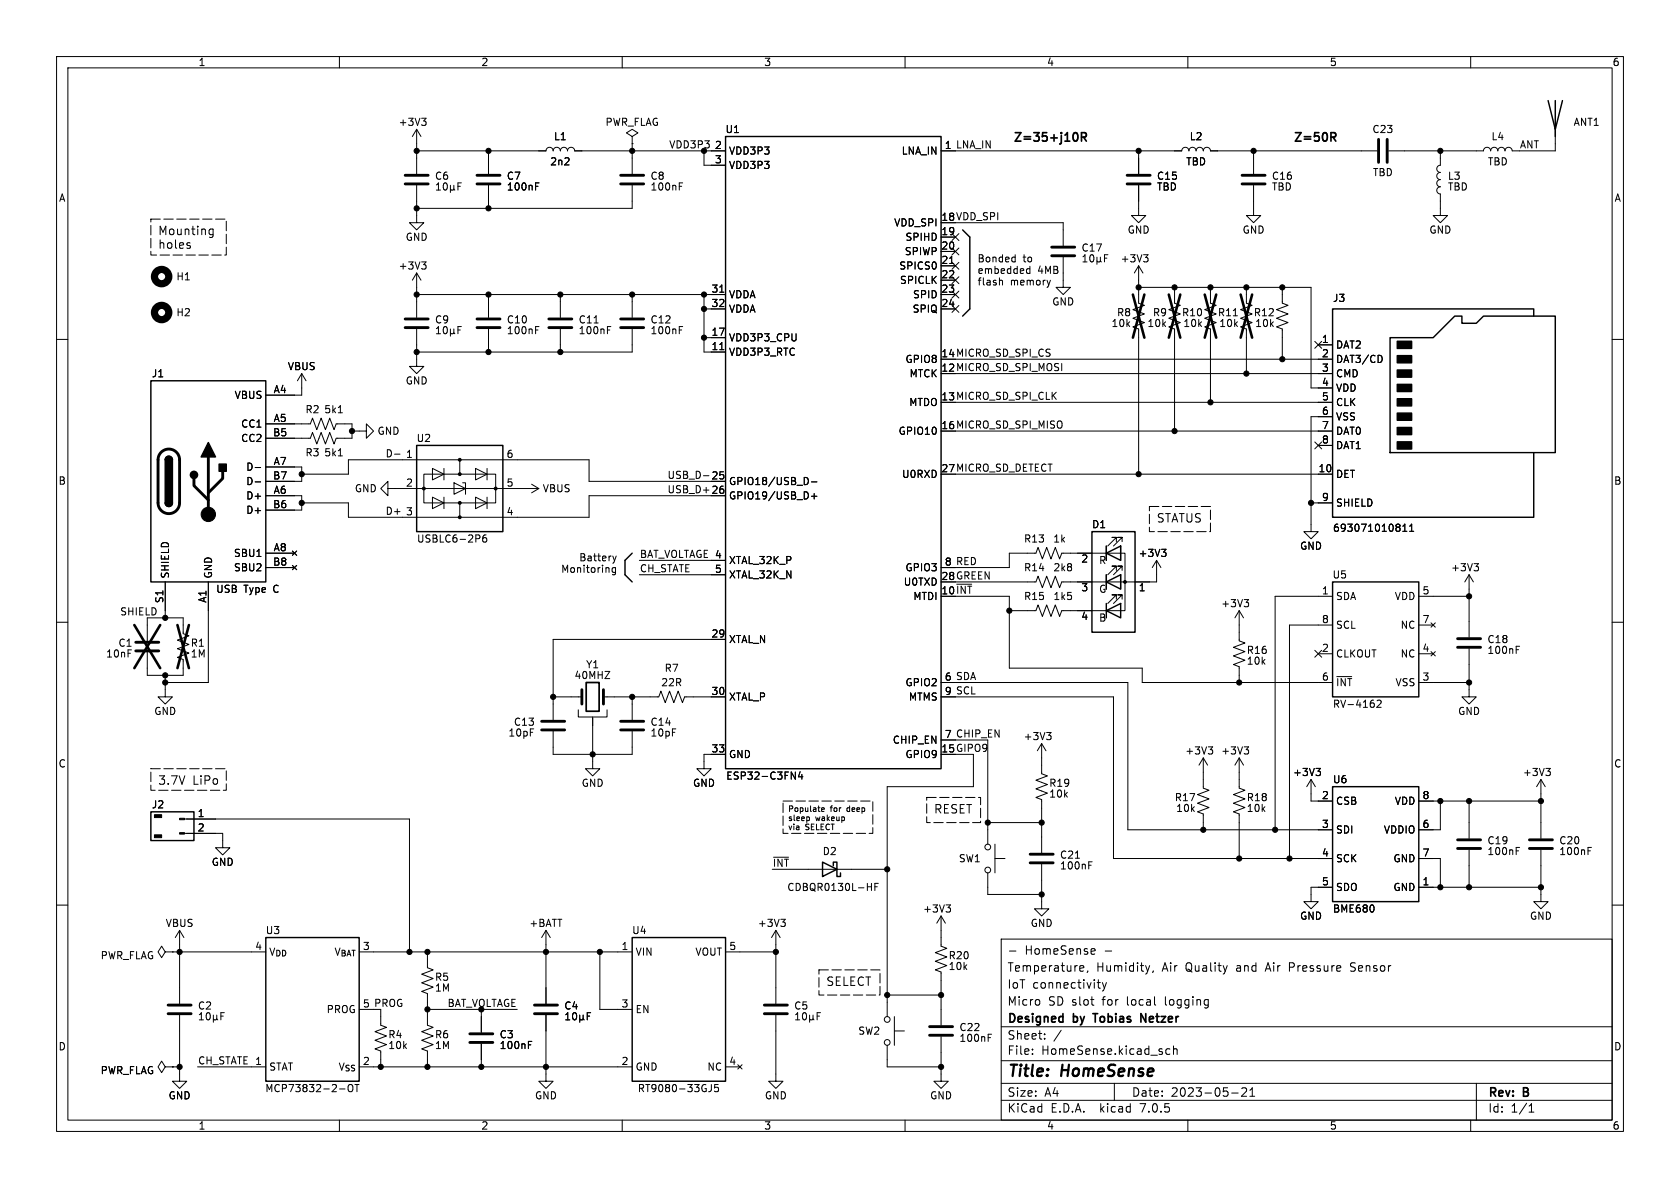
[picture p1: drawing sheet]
<svg xmlns="http://www.w3.org/2000/svg" width="297mm" height="210mm" viewBox="0 0 297 210" stroke-linecap="round" stroke-linejoin="round" font-family="sans-serif">
<g fill="none" stroke="#000" stroke-width=".18">
<path d="M10 10h277v190h-277zM12 12h273v186h-273zM60 10v2M110 10v2M160 10v2M210 10v2M260 10v2M73.7 32.8v6.6h1.2l-1.2 1.2-1.3-1.2h1.3M73.7 26.7h22.8a.64 .64 0 0 1 .7-.7 .64 .64 0 0 1 .6 .7 .64 .64 0 0 1 .6-.7 .64 .64 0 0 1 .7 .7 .64 .64 0 0 1 .6-.7 .64 .64 0 0 1 .6 .7 .64 .64 0 0 1 .7-.7 .64 .64 0 0 1 .6 .7h26.7M73.7 22.9v7.8M73.7 22.9l-.8 1.2M73.7 22.9l.7 1.2"/>
<path d="M74.5 20.9h.8l-.4 .5M75.1 21.4l.2 .2v.3l-.2 .3M77.1 33.6h.8M77.4 32.5l-.3 .2M77.5 32.3v1.3M78.4 32.6v.5l.1 .4 .2 .1 .3-.2v-.8M79.6 33.4l.2 .2h.3l.1-.2M79.6 32.8v1.2M80.2 33.4l.2 .2M80.2 32.8v.6M81 32.9h.4M81.6 32.3h-.6v1.3"/>
<path d="M86.4 26.7v4M86.4 32.8v4M94.7 32.3h.6M111.8 24.1l1-.6-1-.6-1.1 .6 1.1 .6v1.3M111.8 25.4h.1M111.8 25.4v5.3M111.8 32.8v4h-38.1M120.1 32.3h.6M124.5 26.7v2.5h3.8M166.4 26.7h42.5a.64 .64 0 0 1 .6-.7 .64 .64 0 0 1 .7 .7 .64 .64 0 0 1 .6-.7 .64 .64 0 0 1 .7 .7 .64 .64 0 0 1 .6-.7 .64 .64 0 0 1 .6 .7 .64 .64 0 0 1 .7-.7 .64 .64 0 0 1 .6 .7h29.5M168.9 39.4h19.1v4M201.3 32.8v5.3h1.3l-1.3 1.3-1.3-1.3h1.3"/>
<path d="M201.3 26.7v4M221.6 32.8v5.3h1.3l-1.3 1.3-1.3-1.3h1.3M221.6 26.7v4M254.6 26.7v2.5a.64 .64 0 0 0-.6 .6 .64 .64 0 0 0 .6 .7 .64 .64 0 0 0-.6 .6 .64 .64 0 0 0 .6 .7 .64 .64 0 0 0-.6 .6 .64 .64 0 0 0 .6 .6 .64 .64 0 0 0-.6 .7 .64 .64 0 0 0 .6 .6v3.8h1.3l-1.3 1.3-1.2-1.3h1.2M275 22.9v3.8h-7.7a.64 .64 0 0 0-.6-.7 .64 .64 0 0 0-.6 .7 .64 .64 0 0 0-.7-.7 .64 .64 0 0 0-.6 .7 .64 .64 0 0 0-.6-.7 .64 .64 0 0 0-.7 .7 .64 .64 0 0 0-.6-.7 .64 .64 0 0 0-.6 .7h-16.8M10 60h2M33.5 43.4l.2 .2-.2 .3M37 41.3l.2 .2 .5-.1M37.7 40.5v1.2l-.3 .3-.4-.1M37.7 40.6l-.5-.1-.2 .1M73.7 58.2v6.6h1.2l-1.2 1.2-1.3-1.2h1.3M73.7 52.1h54.6"/>
<path d="M73.7 48.3v7.8M73.7 48.3l-.8 1.2M73.7 48.3l.7 1.2M74.5 46.3h.8l-.4 .5M75.1 46.8l.2 .2v.3l-.2 .3M77.1 59h.8M77.4 57.9l-.3 .2M77.5 57.7v1.3M78.4 58v.5l.1 .4 .2 .1 .3-.2v-.8M79.6 58.2v1.2M79.6 58.8l.2 .2h.3l.1-.2M80.2 58.2v.6"/>
<path d="M80.2 58.8l.2 .2M81 58.3h.4M81.6 57.7h-.6v1.3M86.4 52.1v4M86.4 58.2v4M94.7 57.7h.6M99.1 52.1v4M99.1 58.2v4M107.4 57.7h.6M111.8 52.1v4M111.8 58.2v4h-38.1M120.1 57.7h.6"/>
<path d="M124.5 52.1v10.1h3.8M124.5 59.7h3.8M124.5 54.6h3.8M127.2 51.7h.8M166.4 41.9h2.5M166.4 44.5h2.5M166.4 47h2.5M166.4 49.5h2.5M166.4 52.1h2.5M166.4 54.6h2.5M167.9 46.6h.7M168.3 48.9l1.2 1.2"/>
<path d="M168.3 46.4l1.2 1.2M168.3 41.3l1.2 1.2M168.3 54l1.2 1.2M168.3 51.5l1.2 1.2M168.3 43.8l1.2 1.3M169.5 48.9l-1.2 1.2M169.5 46.4l-1.2 1.2M169.5 41.3l-1.2 1.2M169.5 54l-1.2 1.2M169.5 51.5l-1.2 1.2M169.5 43.8l-1.2 1.3M176.9 49.5l.3 .2v.7"/>
<path d="M179.1 45.5h.4M179.5 46.2l-.4 .1M179.5 45v1.3M181.6 48.3h.5M181.6 47.6h.5M182.1 47.1v1.2M185.7 49.5l-.3 .9M188 45.5v5.3h1.2l-1.2 1.3-1.3-1.3h1.3M191.4 46.3h.8M191.7 45.2l-.3 .2M191.8 45v1.3M192.7 45.3v.5l.1 .4 .2 .1 .3-.2v-.8"/>
<path d="M193.9 46.1l.2 .2h.3l.1-.2M193.9 45.5v1.2M194.5 46.1l.2 .2M194.5 45.5v.6M195.3 45.6h.4M195.9 45h-.6v1.3M201.3 47v6.6l1 .4-2 .7 2 .8-2 .8 2 .7-2 .8 1 .4v25.6M201.3 47l-.8 1.3M201.3 47l.8 1.3M201.3 50.8h30.5v17.8h3.8M202.2 45h.8l-.5 .5M202.7 45.5l.3 .3v.3l-.3 .2"/>
<path d="M207.6 50.8v2.8l1.1 .4-2.1 .7 2.1 .8-2.1 .8 2.1 .7-2.1 .8 1 .4v18M214 50.8v2.8l1 .4-2 .7 2 .8-2 .8 2 .7-2 .8 1 .4v12.9M220.3 50.8v2.8l1.1 .4-2.1 .7 2.1 .8-2.1 .8 2.1 .7-2.1 .8 1 .4v7.8M226.7 50.8v2.8l1 .4-2 .7 2 .8-2 .8 2 .7-2 .8 1 .4v5.3M285 60h2M47 74.9h7.9l.3-1 .8 2 .8-2 .7 2 .8-2 .8 2 .3-1h2.8v2.6h-2.8l-.3 1-.8-2-.8 2-.7-2-.8 2-.8-2-.3 1h-7.9M53.3 66v3.9h-6.3M53.3 66l-.7 1.3M53.3 66l.8 1.3M59.8 73h.7M62.2 76.2h2.6v-1.3l1.2 1.3-1.2 1.3v-1.3M127.2 61.8h.8"/>
<path d="M168.9 63.5h66.7M168.9 66h66.7M168.9 71.1h66.7M168.9 76.2h66.7M232.4 60.4l1.3 1.2M232.4 78.1l1.3 1.2M233 61h2.6M233 78.7h2.6M233.7 60.4l-1.3 1.2M233.7 78.1l-1.3 1.2M235.6 73.7h-3.8v20.3h1.2l-1.2 1.3-1.3-1.3h1.3M244.1 62.9l.3 .5-.3 .6"/>
<path d="M45.1 85.2h1M45.1 82.6h1M47 97.8h5.1M47 82.6h6.3v2.5h-6.3M47 87.6h6.3v2.6h-6.3M51.7 97.4l.8 .8M51.7 99.9l.8 .8M52.5 97.4l-.8 .8M52.5 99.9l-.8 .8M53.3 88.9h8.3v2.5h19.7M59.8 80.6h.7M68.6 86.4v-1.3l-1.3 1.3 1.3 1.2v-1.2h26.6"/>
<path d="M69.7 80.3h1M74.9 83.8h12.7v5.1h-12.7zM76.5 87.9l2 1-2 1zM76.5 82.8l2 1-2 1zM78.5 82.8v2M78.5 87.9v2M80.3 85.3l2 1.1-2 1zM81.3 83.8v-2.5h22.8v3.8h24.2M81.3 81.3h-19.7v2.5h-8.3M81.8 85.3h.5v2.1M84.1 87.9l2 1-2 1zM84.1 82.8l2 1-2 1z"/>
<path d="M84.8 94.7v.4M85.9 94.6h-.3a.85 .85 0 0 0 0 1.2l.4-.1 .1-.4-.3-.3-.3 .1-.2 .2M86.1 82.8v2M86.1 87.9v2M94 85.6l1.2 .8M95.2 86.4l-1.2 .7M108.3 98.3l.3 .8M108.6 99.1l-.1 .3M108.9 98.3l-.3 .8M113 99.1h15.3M124.4 84.1h.9M128.3 87.6h-24.2v3.8h-22.8v-2.5"/>
<path d="M142.7 84.5l.2 .4-.2 .7M143.5 85.2h.9M143.5 87.7h.9M143.9 87.2v1M168.9 83.8h66.7M195.6 96.5v2.6M197.4 95.8v-.8h-.8h.8l-1.6 1.5M198.1 96.5v2.6zM198.1 96.5h.1M198.4 95.8v-.8h-.8h.8l-1.6 1.5M204.5 99.1v3.8h-16.8l-.4 1-.7-2-.8 2-.8-2-.7 2-.8-2-.4 1h-14.2M204.5 99.1l-.8 1.2"/>
<path d="M204.5 99.1l.7 1.2M205.3 97.1h.8l-.4 .5M205.9 97.6l.2 .2v.3l-.2 .3M231.8 88.9h3.8M248 93.9h.7M248 93l.4-.3v1.2M249.2 93.9h.7M249.2 93l.4-.3v1.2M260.6 99.6h.8l-.4 .5M10 110h2M26 113.3v-4.1h6.4v2.8l1 .4-2 .8 2 .7-2 .8 2 .7-2 .8 1 .4v2.8h-6.4v-4.1M29.2 119.4v3.8h1.3l-1.3 1.3-1.3-1.3h1.3"/>
<path d="M29.2 102.9v6.3M36.8 102.9v17.8h-7.6M47 100.3h5.1M108.8 100.3v1.1l-.2 .2-.3-.1M108.8 100.4l-.3-.1-.3 .3 .1 .5h.5M113 101.6h15.3M128.3 113h-30.5v14.3M166.4 100.3h12v-2.5h4.7l.4-1 .8 2 .7-2 .8 2 .8-2 .7 2 .4-1h11.2v10.2h-11.2l-.4 1-.7-2.1-.8 2.1-.8-2.1-.7 2.1-.8-2.1-.4 1.1h-4.7M168.9 105.4h9.5v12.7h23.5v2.6h33.7M195.6 101.6v2.5M197.4 105.9v-.7h-.8h.8l-1.6 1.5M197.4 100.8v-.7h-.8h.8l-1.6 1.5"/>
<path d="M198.1 101.6v2.5zM198.1 101.6h.1M198.4 105.9v-.7h-.8h.8l-1.6 1.5M198.4 100.8v-.7h-.8h.8l-1.6 1.5M219.1 108v5.3l1 .4-2 .7 2 .8-2 .8 2 .7-2 .8 1 .4v2.8M219.1 108l-.8 1.2M219.1 108l.7 1.2M220 106h.7l-.4 .5M220.5 106.5l.2 .2v.3l-.2 .3M232.4 115l1.3 1.2M233 115.6h2.6M233.7 115l-1.3 1.2"/>
<path d="M235.6 105.4h-10.2v41.3M235.6 110.5h-7.6v41.3M250.8 105.4h8.9M250.8 115.6h2.6M250.8 110.5h2.6M253 115.2l.7 .8M253 110.1l.7 .8M253.7 115.2l-.7 .8M253.7 110.1l-.7 .8M259.7 114.7v8.5h1.3l-1.3 1.3-1.3-1.3h1.3M259.7 101.6v11M259.7 101.6l-.7 1.3"/>
<path d="M259.7 101.6l.8 1.3M261.1 100.1l.3 .3v.3l-.3 .2M268 114.2h.6M285 110h2M97.8 129.3v4.1h14v-4.1M97.8 123.2h5.1M102.2 125.5v1.2h5.1v-1.2M104.8 126.7v9.2h1.2l-1.2 1.3-1.3-1.3h1.3M106.7 123.2h9.8l.3-1 .8 2 .8-2 .7 2 .8-2 .7 2 .4-1h7.3M111.8 123.2v4.1M128.3 133.4h-3.8v2.5h1.2l-1.2 1.3-1.3-1.3h1.3M139.9 136.5l.7 1.2v-1.2"/>
<path d="M141.5 136.4l-.3 .9h.7M141.8 136.9v.8M166.4 123.2h30.4v28.6h38.8M166.4 120.7h33v26h36.2M166.4 130.8h8.2v18.4M168.9 133.4h3.2v5.7h-15.3v40.6M184.1 131.4v5.4l1.1 .4-2.1 .7 2.1 .8-2.1 .7 2.1 .8-2.1 .8 1 .4v9.3M184.1 131.4l-.7 1.3M184.1 131.4l.8 1.3M185 129.5h.8l-.4 .5M185.6 130l.2 .2v.3l-.2 .3M212.7 134v5.3l1 .4-2 .8 2 .7-2 .8 2 .7-2 .8 1 .4v2.8"/>
<path d="M212.7 134l-.7 1.3M212.7 134l.8 1.3M213.6 132h.8l-.4 .5M214.1 132.5l.3 .3v.3l-.3 .2M219.1 134v5.3l1 .4-2 .8 2 .7-2 .8 2 .7-2 .8 1 .4v7.9M219.1 134l-.8 1.3M219.1 134l.7 1.3M220 132h.7l-.4 .5M220.5 132.5l.2 .3v.3l-.2 .2M231.8 137.8l-.8 1.3M231.8 137.8v3.8h3.8M231.8 137.8l.7 1.3"/>
<path d="M232.7 135.8h.7l-.4 .5M233.2 136.3l.2 .3v.3l-.2 .2M243.4 123.9l.5-.1 .3 .3-.8 .9h.8M250.8 120.7h8.9M272.4 137.8v10.4M272.4 137.8l-.7 1.3M272.4 137.8l.8 1.3M273.3 135.8h.8l-.4 .5M273.8 136.3l.3 .3v.3l-.3 .2M10 160h2M32.6 147.3h6.8v2.6h1.2l-1.2 1.2-1.3-1.2h1.3M32.6 144.8h39.8v23.5"/>
<path d="M136.5 153.7h20.3M143.1 144.5v.4l-.2 .2M145.2 143.1l.5-.1v-.2h-.3l-.2 .1 .1 .5h.4M153.3 156.8h.8M154.1 156.2v1.2M154.7 156.8h.4M155.3 156.2h-.6v1.2M167.2 160h.8l-.4 .4M174.6 154.3v3.8h9.5M174.6 145.4h9.5M175.9 151.8h1.8M175.9 149.2v5.1"/>
<path d="M184.1 152.8v7.9h1.3l-1.3 1.2-1.2-1.2h1.2M192.5 152.3h.6M235.6 156.8h-3.8v2.6h1.2l-1.2 1.3-1.3-1.3h1.3M250.8 156.8h21.6M250.8 141.6h21.6M250.8 151.8h3.8v5M254.6 141.6v5.1h-3.8M259.7 141.6v6.6M259.7 150.2v6.6M268 149.8h.6M272.4 150.2v9.2h1.3l-1.3 1.3-1.3-1.3h1.3M280.7 149.8h.6"/>
<path d="M285 160h2M29.2 168.3l-.6-1-.7 1 .7 1 .6-1h1.3M30.5 168.3h.1M30.5 168.3h16.5M31.7 179.5v11.6h1.3l-1.3 1.3-1.2-1.3h1.2M31.7 164.5l-.7 1.2M31.7 164.5v12.9M31.7 164.5l.8 1.2M35.5 179.2l-.3 .2M35.6 179v1.3M36.5 179.3l-.1 .5 .2 .4 .2 .1 .3-.3v-.7M37.7 179.4v1.3"/>
<path d="M38.3 179.4v.7M39 179.6h.5M39.7 179h-.7v1.3M63.5 178.4h2.5M66 168.3h45.8M67.3 178.4v2.8l1 .4-2 .8 2 .7-2 .8 2 .8-2 .7 1 .4v2.8M75.6 168.3v2.8l1 .4-2.1 .7 2.1 .8-2.1 .7 2.1 .8-2.1 .8 1.1 .3v5.6l1 .4-2.1 .8 2.1 .7-2.1 .8 2.1 .8-2.1 .7 1.1 .4v2.8M75.6 178.4h15.8M85.1 178.4v4.1M96.5 179.5v11.6h1.3l-1.3 1.3-1.3-1.3h1.3M96.5 164.5l-.7 1.2M96.5 164.5v12.9"/>
<path d="M96.5 164.5l.8 1.2M100.3 179.2l-.3 .2M100.4 179v1.3M101.3 179.3l-.1 .5 .1 .4 .2 .1 .4-.3v-.7M102.5 179.4v1.3M103.1 179.4v.7M103.8 179.6h.4M104.4 179h-.6v1.3M106 168.3v10.1h5.8M128.3 168.3h8.9M137.2 179.5v11.6h1.2l-1.2 1.3-1.3-1.3h1.3M137.2 164.5v12.9"/>
<path d="M137.2 164.5l-.8 1.2M137.2 164.5l.7 1.2M138 162.5h.8l-.4 .5M138.6 163l.2 .2v.3l-.2 .3M140.9 179.2l-.3 .2M141 179v1.3M141.9 179.3v.5l.1 .4 .2 .1 .3-.3v-.7M143.1 179.4v1.3M143.7 179.4v.7M144.5 179.6h.4M145.1 179h-.6v1.3M156.8 175.9h9.6"/>
<path d="M158.1 179.7v5.1M166.4 161.9v5.4l1 .3-2 .8 2 .8-2 .7 2 .8-2 .8 1 .3v9.4M166.4 161.9l-.8 1.3M166.4 161.9l.7 1.3M167.8 160.4l.2 .3v.3l-.2 .2M177 166h108v32h-108zM178.5 168.1h1.1M183.7 176.8v.8M191 171.6h.5M191 170.8l.4-.1 .2 .4-.7 .1M192.3 171.6l-.1 .3M192.8 176.7h.6"/>
<path d="M193.1 167.7l.4 .1 .1 .3-.7 .1M193.2 177.7h.2M193.5 168.6l-.4 .1M194 173.7h.5M194.2 173.2v1.3l.3 .2M194.9 173.7l.3 1M195.2 174.7l-.1 .4-.2 .1M195.4 168.1h1.1M195.6 173.7l-.4 1M203.2 170.7l-.3 1M203.9 171.6l-.2 .3M204.1 176.2v1.3l.2 .2"/>
<path d="M213.2 176.7l.4 .1M213.6 177.6l-.4 .1M213.6 176.7v1.2l-.3 .3M217 170.7l-.4 1M237 170.8v.3l-.7 .1M29.2 188.6l-.6-1-.7 1 .7 1 .6-1h1.3M30.5 188.6h.1M30.5 188.6h1.2M34.9 188.6h12.1M35.2 180.3h.8M37.7 180.1l.2 .2h.2l.2-.2M38.3 180.1l.2 .2"/>
<path d="M60 198v2M60 192.5h1M61.7 191.8l.1-.1a.43 .43 0 0 1 .6 .4v.5a.42 .42 0 0 1-.4 .4 .42 .42 0 0 1-.5-.4v-.5zM62.7 191.7h.8M63.1 191.7v1.3M63.5 188.6h48.3M85.1 184.5v4.1M93.4 184.1h.6M100 180.3h.7M102.5 180.1l.2 .2h.2l.2-.2M103.1 180.1l.2 .2M110 198v2"/>
<path d="M125.8 191.7v.9a.41 .41 0 0 1-.5 .4M127 191.7h-.6l-.1 .6 .2-.1 .4 .1 .1 .1v.5l-.2 .1-.5-.1M128.3 188.6h2.5M130.4 188.2l.8 .8M131.2 188.2l-.8 .8M140.6 180.3h.8M143.1 180.1l.2 .2h.3l.1-.2M143.7 180.1l.2 .2M156.8 184.8v3.8h9.6M158.1 182.2h1.8M160 198v2M166.4 183.3v7.8h1.2l-1.2 1.3-1.3-1.3h1.3"/>
<path d="M174.7 182.8h.6M177 194.5h108M177 191.5h108M177 187.5h108M177 181.5h108M182.5 186.3v.1M182.5 185.5v.1M184.7 183.6v.1M184.7 182.8v.1M187.6 182.1l-1.3 2M197 191.5v3M206.8 185.5l-.4-.1-.3 .3v.4l.1 .2h.6"/>
<path d="M207.5 185.5l.2-.1 .3 .1 .1 .9M207.5 184.9v1.5M210 198v2M217.7 193.2h1.2M219.5 192.4l.6-.1 .2 .1 .1 .3-.9 1.1h.9M221 193.8h.8M221 192.7l.4-.4v1.5M260 198v2M261 191.5v6.5M270.3 196.6h.9M270.3 195.5l.4-.4v1.5"/>
<circle cx="174.6" cy="149.7" r=".51"/>
<circle cx="174.6" cy="153.8" r=".51"/>
<circle cx="156.8" cy="180.2" r=".51"/>
<circle cx="156.8" cy="184.3" r=".51"/>
</g>
<path d="M190.1 23.5a.81 .81 0 0 1 .5 .6 .81 .81 0 0 1-.3 .8l-.2 .1M191.2 24.2h.7l.2-.2-.1-.4-.2-.1h-.6v1.5M191.6 24.2l.5 .8M235.3 23.5h.6l.3 .2-.2 .5h-.7M235.7 24.2l.5 .8M103.6 120.7h2.3v5h-2.3zM201.7 180.7v-1.5l.9 1.5" fill="none" stroke="#000" stroke-width=".3"/>
<g fill="none" stroke="#000" stroke-width=".25">
<path d="M273.7 17.8l1.3 5.1 1.2-5.1M275 17.8v6.3M128.3 24.1h38.1v111.8h-38.1zM170.2 40.6l1.2 1.3v12.7l-1.2 1.3M245.7 59.7h7.7l3.8-3.8h1.2v1.3h2.6l1.3-1.3h12.7v24.1h-29.3zM271.1 55.9v-1.3h-35.5v36.8h35.5v-11.4M26.7 67.3h20.3v35.6h-20.3zM73.7 78.7h15.2v15.3h-15.2zM29.2 88.9a.64 .64 0 0 0 .6 .6 .64 .64 0 0 0 .7-.6M29.2 81.3a.64 .64 0 0 1 .6-.7 .64 .64 0 0 1 .7 .7M111.8 97.8l-1.3 1.3v2.5l1.3 1.3M193 94h7.7v17.8h-7.7z"/>
<path d="M195.6 97.8l2.5-1.3v2.6zM195.6 96.5v2.6M195.6 108l2.5-1.3v2.5zM195.6 102.9l2.5-1.3v2.5zM195.6 101.6v2.5M195.6 106.7v2.5M235.6 102.9h15.2v20.3h-15.2zM235.6 139.1h15.2v20.3h-15.2zM26.7 143.5h7.6v5.1h-7.6zM145.4 152.4l2.6 1.3-2.6 1.2zM147.3 153v-.6h.7v2.5h.6v-.6M47 165.7h16.5v25.4h-16.5z"/>
<path d="M111.8 165.7h16.5v25.4h-16.5z"/>
</g>
<g fill="#000" stroke="#000" stroke-width=".18">
<path d="M27.3 147.6h1.3v.5h-1.3zM27.3 144h1.3v.5h-1.3zM31.7 147.2h.9v.2h-.9zM31.7 144.7h.9v.2h-.9z"/>
<circle cx="73.7" cy="26.7" r=".46"/>
<circle cx="73.7" cy="36.8" r=".46"/>
<circle cx="86.4" cy="36.8" r=".46"/>
<circle cx="86.4" cy="26.7" r=".46"/>
<circle cx="111.8" cy="26.7" r=".46"/>
<circle cx="124.5" cy="26.7" r=".46"/>
<circle cx="201.3" cy="26.7" r=".46"/>
<circle cx="221.6" cy="26.7" r=".46"/>
<circle cx="254.6" cy="26.7" r=".46"/>
<circle cx="73.7" cy="52.1" r=".46"/>
<circle cx="86.4" cy="52.1" r=".46"/>
<circle cx="99.1" cy="52.1" r=".46"/>
<circle cx="111.8" cy="52.1" r=".46"/>
<circle cx="124.5" cy="54.6" r=".46"/>
<circle cx="124.5" cy="52.1" r=".46"/>
<circle cx="124.5" cy="59.7" r=".46"/>
<circle cx="201.3" cy="50.8" r=".46"/>
<circle cx="207.6" cy="50.8" r=".46"/>
<circle cx="214" cy="50.8" r=".46"/>
<circle cx="220.3" cy="50.8" r=".46"/>
<circle cx="226.7" cy="50.8" r=".46"/>
<circle cx="62.2" cy="76.2" r=".46"/>
<circle cx="73.7" cy="62.2" r=".46"/>
<circle cx="86.4" cy="62.2" r=".46"/>
<circle cx="99.1" cy="62.2" r=".46"/>
<circle cx="207.6" cy="76.2" r=".46"/>
<circle cx="214" cy="71.1" r=".46"/>
<circle cx="220.3" cy="66" r=".46"/>
<circle cx="226.7" cy="63.5" r=".46"/>
<circle cx="36.8" cy="90.9" r="1.27"/>
<circle cx="53.3" cy="83.8" r=".46"/>
<circle cx="53.3" cy="88.9" r=".46"/>
<circle cx="74.9" cy="86.4" r=".25"/>
<circle cx="81.3" cy="91.4" r=".25"/>
<circle cx="81.3" cy="81.3" r=".25"/>
<circle cx="81.3" cy="88.9" r=".25"/>
<circle cx="81.3" cy="83.8" r=".25"/>
<circle cx="87.6" cy="86.4" r=".25"/>
<circle cx="201.3" cy="83.8" r=".46"/>
<circle cx="231.8" cy="88.9" r=".46"/>
<circle cx="29.2" cy="109.2" r=".46"/>
<circle cx="29.2" cy="119.4" r=".46"/>
<circle cx="178.4" cy="108" r=".46"/>
<circle cx="198.9" cy="102.9" r=".25"/>
<circle cx="259.7" cy="105.4" r=".46"/>
<circle cx="29.2" cy="120.7" r=".46"/>
<circle cx="97.8" cy="123.2" r=".46"/>
<circle cx="104.8" cy="133.4" r=".46"/>
<circle cx="111.8" cy="123.2" r=".46"/>
<circle cx="219.1" cy="120.7" r=".46"/>
<circle cx="259.7" cy="120.7" r=".46"/>
<circle cx="156.8" cy="153.7" r=".46"/>
<circle cx="174.6" cy="145.4" r=".46"/>
<circle cx="184.1" cy="158.1" r=".46"/>
<circle cx="184.1" cy="145.4" r=".46"/>
<circle cx="212.7" cy="146.7" r=".46"/>
<circle cx="219.1" cy="151.8" r=".46"/>
<circle cx="225.4" cy="146.7" r=".46"/>
<circle cx="228" cy="151.8" r=".46"/>
<circle cx="254.6" cy="141.6" r=".46"/>
<circle cx="254.6" cy="156.8" r=".46"/>
<circle cx="259.7" cy="156.8" r=".46"/>
<circle cx="259.7" cy="141.6" r=".46"/>
<circle cx="272.4" cy="141.6" r=".46"/>
<circle cx="272.4" cy="156.8" r=".46"/>
<circle cx="31.7" cy="168.3" r=".46"/>
<circle cx="72.4" cy="168.3" r=".46"/>
<circle cx="75.6" cy="178.4" r=".46"/>
<circle cx="75.6" cy="168.3" r=".46"/>
<circle cx="96.5" cy="168.3" r=".46"/>
<circle cx="106" cy="168.3" r=".46"/>
<circle cx="137.2" cy="168.3" r=".46"/>
<circle cx="156.8" cy="175.9" r=".46"/>
<circle cx="166.4" cy="175.9" r=".46"/>
<circle cx="31.7" cy="188.6" r=".46"/>
<circle cx="67.3" cy="188.6" r=".46"/>
<circle cx="75.6" cy="188.6" r=".46"/>
<circle cx="85.1" cy="188.6" r=".46"/>
<circle cx="96.5" cy="188.6" r=".46"/>
<circle cx="166.4" cy="188.6" r=".46"/>
</g>
<g fill="none" stroke="#000" stroke-width=".51">
<path d="M71.6 32.5h4.1M71.6 31h4.1M84.3 32.5h4.1M84.3 31h4.1M109.7 32.5h4.1M109.7 31h4.1M199.3 32.5h4M199.3 31h4M219.6 32.5h4M219.6 31h4M243.7 24.6v4.1M245.2 24.6v4.1"/>
<path d="M71.6 57.9h4.1M71.6 56.4h4.1M84.3 57.9h4.1M84.3 56.4h4.1M97 57.9h4.1M97 56.4h4.1M109.7 57.9h4.1M109.7 56.4h4.1M185.9 45.2h4.1M185.9 43.7h4.1M28.5 79.9a1.9 1.9 0 0 1 2.1-.4 1.9 1.9 0 0 1 1.1 1.8v7.6a1.91 1.91 0 0 1-1.9 1.9 1.91 1.91 0 0 1-1.9-1.9v-7.8l.2-.6zM34.3 84.6v1.3l2.5 2.5"/>
<path d="M36.8 80.8v10.1M39.4 83.3v1.3l-2.6 2.5M24 115.1h4.1M24 113.5h4.1M257.7 114.4h4M257.7 112.9h4M95.8 129h4M95.8 127.5h4M102.9 121.9v2.6M106.7 121.9v2.6M109.7 129h4.1M109.7 127.5h4.1"/>
<path d="M182.1 152.5h4.1M182.1 151h4.1M257.7 150h4M257.7 148.5h4M270.4 150h4M270.4 148.5h4M29.7 179.2h4.1M29.7 177.7h4.1M94.5 179.2h4.1M94.5 177.7h4.1M135.1 179.2h4.1M135.1 177.7h4.1"/>
<path d="M83.1 184.3h4M83.1 182.8h4M164.3 183h4.1M164.3 181.5h4.1"/>
</g>
<path d="M200.3 52.1l2 7.6M202.3 52.1l-2 7.6M206.6 52.1l2.1 7.6M208.7 52.1l-2.1 7.6M213 52.1l2 7.6M215 52.1l-2 7.6M219.3 52.1l2.1 7.6M221.4 52.1l-2.1 7.6M23.7 110.5l4.6 7.6M28.3 110.5l-4.6 7.6M31.4 110.5l2 7.6M33.4 110.5l-2 7.6" fill="none" stroke="#000" stroke-width=".46"/>
<g fill="none" stroke="#000" stroke-width="1.3">
<circle cx="28.6" cy="55.2" r="1.27"/>
<circle cx="28.6" cy="48.9" r="1.27"/>
</g>
<g fill="#000" stroke="#000" stroke-width=".25">
<path d="M247 78.1h2.6v1.3h-2.6zM247 75.6h2.6v1.2h-2.6zM247 73h2.6v1.3h-2.6zM247 70.5h2.6v1.3h-2.6zM247 67.9h2.6v1.3h-2.6zM247 65.4h2.6v1.3h-2.6zM247 62.9h2.6v1.2h-2.6zM247 60.3h2.6v1.3h-2.6zM29.2 81.3h1.3v7.6h-1.3zM29.4 80.8a.64 .64 0 0 1 .7-.1 .64 .64 0 0 1 .4 .6h-1.3zM29.2 88.9h1.3a.64 .64 0 0 1-.7 .6 .64 .64 0 0 1-.6-.6zM36.8 78.2l1.3 2.6h-2.5z"/>
<path d="M38.7 82h1.3v1.3h-1.3z"/>
<circle cx="34.3" cy="83.9" r=".63"/>
</g>
<path d="M26.7 38.7h13.3v6.4h-13.3zM203.2 89.5h10.8v4.5h-10.8zM26.7 135.9h13.3v3.8h-13.3zM138.4 141.6h15.9v5.7h-15.9zM163.8 141h9.6v4.4h-9.6zM144.8 171.5h10.8v4.4h-10.8z" fill="none" stroke="#000" stroke-width=".18" stroke-dasharray="1.7 .6"/>
<g font-size="2.8">
<text x="178" y="190.8">Title:</text>
<text x="187.5" y="190.8">HomeSense</text>
</g>
<g font-size="2.1">
<text x="179.1" y="25.2">Z=35+j10R</text>
<text x="228.6" y="25.2">Z=50R</text>
<text x="27.9" y="41.8">Mounting</text>
<text x="27.9" y="44.2">holes</text>
<text x="204.4" y="92.6">STATUS</text>
<text x="27.9" y="139">3.7V</text>
<text x="33.9" y="139">LiPo</text>
<text x="165" y="144">RESET</text>
<text x="178" y="171.9">Temperature,</text>
<text x="181.1" y="168.9">HomeSense</text>
<text x="193.7" y="171.9">Humidity,</text>
<text x="205.4" y="171.9">Air</text>
<text x="209.5" y="171.9">Quality</text>
<text x="218.5" y="171.9">and</text>
<text x="223.8" y="171.9">Air</text>
<text x="228" y="171.9">Pressure</text>
<text x="238.9" y="171.9">Sensor</text>
<text x="146" y="174.5">SELECT</text>
<text x="178" y="177.9">Micro</text>
<text x="178" y="174.9">IoT connectivity</text>
<text x="185.2" y="177.9">SD slot</text>
<text x="194.8" y="177.9">for</text>
<text x="199.2" y="177.9">local</text>
<text x="206" y="177.9">logging</text>
<text x="178" y="183.9">Sheet:</text>
<text x="178" y="181.1">Designed</text>
<text x="189.7" y="181.1">by</text>
<text x="193.8" y="181.1">Tobias</text>
<text x="202.5" y="181.1">Netzer</text>
<text x="178" y="186.6">File:</text>
<text x="184" y="186.6">HomeSense.kicad_sch</text>
<text x="178" y="196.8">KiCad</text>
<text x="178" y="194">Size:</text>
<text x="184.6" y="194">A4</text>
<text x="185.7" y="196.8">E.D.A.</text>
<text x="194.4" y="196.8">kicad</text>
<text x="200" y="194">Date:</text>
<text x="201.5" y="196.8">7.0.5</text>
<text x="206.9" y="194">2023-05-21</text>
<text x="263" y="194.2">Rev:</text>
<text x="263" y="196.8">Id:</text>
<text x="267" y="196.8">1/1</text>
<text x="269.2" y="194.2">B</text>
</g>
<g font-size="1.8">
<text x="35" y="11.8">1</text>
<text x="85" y="11.8">2</text>
<text x="135" y="11.8">3</text>
<text x="185" y="11.8">4</text>
<text x="235" y="11.8">5</text>
<text x="285" y="11.8">6</text>
<text x="70.4" y="22.4">+3V3</text>
<text x="107" y="22.4">PWR_FLAG</text>
<text x="128.2" y="23.7">U1</text>
<text x="242.6" y="23.7">C23</text>
<text x="278.1" y="22.4">ANT1</text>
<text x="97.2" y="29.4">2n2</text>
<text x="97.9" y="25">L1</text>
<text x="118.3" y="26.3">VDD3P3</text>
<text x="126.3" y="26.4">2</text>
<text x="126.3" y="29">3</text>
<text x="128.8" y="27.5">VDD3P3</text>
<text x="159.4" y="27.5">LNA_IN</text>
<text x="167" y="26.4">1 LNA_IN</text>
<text x="167" y="26.4">1</text>
<text x="209.6" y="29.4">TBD</text>
<text x="210.3" y="25">L2</text>
<text x="263" y="29.4">TBD</text>
<text x="263.6" y="25">L4</text>
<text x="268.6" y="26.3">ANT</text>
<text x="10.4" y="35.8">A</text>
<text x="76.8" y="31.9">C6</text>
<text x="89.5" y="31.9">C7</text>
<text x="89.5" y="33.8">100nF</text>
<text x="114.9" y="31.9">C8</text>
<text x="114.9" y="33.8">100nF</text>
<text x="128.8" y="30">VDD3P3</text>
<text x="204.5" y="31.9">C15</text>
<text x="204.5" y="33.8">TBD</text>
<text x="224.8" y="31.9">C16</text>
<text x="224.8" y="33.8">TBD</text>
<text x="242.7" y="31.3">TBD</text>
<text x="255.9" y="31.9">L3</text>
<text x="255.9" y="33.8">TBD</text>
<text x="285.4" y="35.8">A</text>
<text x="158.1" y="40.2">VDD_SPI</text>
<text x="166.4" y="39.1">18 VDD_SPI</text>
<text x="166.4" y="41.7">19</text>
<text x="166.4" y="39.1">18</text>
<text x="199.3" y="41.5">GND</text>
<text x="219.6" y="41.5">GND</text>
<text x="252.6" y="41.5">GND</text>
<text x="70.4" y="47.8">+3V3</text>
<text x="71.7" y="42.7">GND</text>
<text x="159" y="47.8">SPICS0</text>
<text x="159.9" y="45.3">SPIWP</text>
<text x="160.1" y="42.7">SPIHD</text>
<text x="166.4" y="44.2">20</text>
<text x="166.4" y="46.7">21</text>
<text x="172.7" y="46.5">Bonded</text>
<text x="180.8" y="46.5">to</text>
<text x="191.1" y="44.6">C17</text>
<text x="198.1" y="46.5">+3V3</text>
<text x="31.1" y="49.7">H1</text>
<text x="125.7" y="51.8">31</text>
<text x="128.8" y="52.9">VDDA</text>
<text x="159.1" y="50.4">SPICLK</text>
<text x="161.4" y="52.9">SPID</text>
<text x="166.4" y="49.3">22</text>
<text x="166.4" y="51.8">23</text>
<text x="172.7" y="48.5">embedded</text>
<text x="172.7" y="50.6">flash</text>
<text x="178.5" y="50.6">memory</text>
<text x="183.4" y="48.5">4MB</text>
<text x="235.6" y="53.5">J3</text>
<text x="31.1" y="56.1">H2</text>
<text x="76.8" y="57.3">C9</text>
<text x="89.5" y="57.3">C10</text>
<text x="89.5" y="59.2">100nF</text>
<text x="102.2" y="57.3">C11</text>
<text x="102.2" y="59.2">100nF</text>
<text x="114.9" y="57.3">C12</text>
<text x="114.9" y="59.2">100nF</text>
<text x="125.7" y="59.4">17</text>
<text x="125.7" y="54.4">32</text>
<text x="128.8" y="55.4">VDDA</text>
<text x="161.3" y="55.4">SPIQ</text>
<text x="166.4" y="54.4">24</text>
<text x="186" y="54.2">GND</text>
<text x="196.4" y="58">10k</text>
<text x="197.4" y="56.1">R8</text>
<text x="202.8" y="58">10k</text>
<text x="203.8" y="56.1">R9</text>
<text x="208.9" y="56.1">R10</text>
<text x="209.1" y="58">10k</text>
<text x="215.3" y="56.1">R11</text>
<text x="215.5" y="58">10k</text>
<text x="221.6" y="56.1">R12</text>
<text x="221.8" y="58">10k</text>
<text x="50.8" y="65.6">VBUS</text>
<text x="125.7" y="62">11</text>
<text x="128.8" y="63.1">VDD3P3_RTC</text>
<text x="128.8" y="60.5">VDD3P3_CPU</text>
<text x="160.1" y="64.3">GPIO8</text>
<text x="166.4" y="65.8">12 MICRO_SD_SPI_MOSI</text>
<text x="166.4" y="63.2">14 MICRO_SD_SPI_CS</text>
<text x="166.4" y="65.8">12</text>
<text x="166.4" y="63.2">14</text>
<text x="233.6" y="60.7">1</text>
<text x="233.6" y="63.2">2</text>
<text x="233.6" y="65.8">3</text>
<text x="236.1" y="61.8">DAT2</text>
<text x="236.1" y="64.3">DAT3/CD</text>
<text x="26.8" y="66.9">J1</text>
<text x="41.5" y="70.7">VBUS</text>
<text x="48.3" y="69.6">A4</text>
<text x="71.7" y="68.1">GND</text>
<text x="160.7" y="71.9">MTDO</text>
<text x="160.8" y="66.9">MTCK</text>
<text x="166.4" y="70.9">13 MICRO_SD_SPI_CLK</text>
<text x="166.4" y="70.9">13</text>
<text x="233.6" y="68.3">4</text>
<text x="233.6" y="70.9">5</text>
<text x="236.1" y="66.9">CMD</text>
<text x="236.1" y="69.4">VDD</text>
<text x="236.1" y="71.9">CLK</text>
<text x="42.6" y="75.8">CC1</text>
<text x="48.2" y="77.2">B5</text>
<text x="48.3" y="74.7">A5</text>
<text x="53.9" y="73.2">R2</text>
<text x="57.3" y="73.2">5k1</text>
<text x="66.7" y="77">GND</text>
<text x="158.8" y="77">GPIO10</text>
<text x="166.4" y="75.9">16 MICRO_SD_SPI_MISO</text>
<text x="166.4" y="75.9">16</text>
<text x="233.6" y="73.4">6</text>
<text x="233.6" y="75.9">7</text>
<text x="236.1" y="74.5">VSS</text>
<text x="236.1" y="77">DAT0</text>
<text x="42.6" y="78.3">CC2</text>
<text x="43.5" y="83.4">D-</text>
<text x="48.3" y="82.3">A7</text>
<text x="53.9" y="80.8">R3</text>
<text x="57.3" y="80.8">5k1</text>
<text x="68.2" y="80.9">D-</text>
<text x="71.7" y="81">1</text>
<text x="73.6" y="78.3">U2</text>
<text x="89.5" y="81">6</text>
<text x="166.4" y="83.6">27 MICRO_SD_DETECT</text>
<text x="166.4" y="83.6">27</text>
<text x="233" y="83.6">10</text>
<text x="233.6" y="78.5">8</text>
<text x="236.1" y="79.6">DAT1</text>
<text x="10.3" y="85.8">B</text>
<text x="43.5" y="88.5">D+</text>
<text x="43.5" y="85.9">D-</text>
<text x="48.2" y="89.9">B6</text>
<text x="48.2" y="84.8">B7</text>
<text x="48.3" y="87.4">A6</text>
<text x="62.7" y="87.2">GND</text>
<text x="71.7" y="86.1">2</text>
<text x="89.5" y="86.1">5</text>
<text x="95.9" y="87.2">VBUS</text>
<text x="118" y="84.7">USB_D-</text>
<text x="118" y="87.3">USB_D+ 26</text>
<text x="125.7" y="84.8">25</text>
<text x="125.7" y="87.4">26</text>
<text x="128.8" y="85.9">GPIO18/USB_D-</text>
<text x="128.8" y="88.5">GPIO19/USB_D+</text>
<text x="159.4" y="84.6">U0RXD</text>
<text x="233.6" y="88.6">9</text>
<text x="236.1" y="84.6">DET</text>
<text x="236.1" y="89.7">SHIELD</text>
<text x="285.3" y="85.8">B</text>
<text x="43.5" y="91">D+</text>
<text x="68.2" y="91.1">D+</text>
<text x="71.7" y="91.2">3</text>
<text x="89.5" y="91.2">4</text>
<text x="193" y="93.5">D1</text>
<text x="235.6" y="94.2">693071010811</text>
<text x="41.3" y="98.6">SBU1</text>
<text x="41.3" y="101.2">SBU2</text>
<text x="48.2" y="100.1">B8</text>
<text x="48.3" y="97.5">A8</text>
<text x="73.7" y="96.1">USBLC6-2P6</text>
<text x="99.2" y="101.4">Monitoring</text>
<text x="102.4" y="99.3">Battery</text>
<text x="113" y="101.3">CH_STATE</text>
<text x="113" y="98.7">BAT_VOLTAGE 4</text>
<text x="126.3" y="101.3">5</text>
<text x="126.3" y="98.8">4</text>
<text x="128.8" y="99.9">XTAL_32K_P</text>
<text x="160.1" y="101.2">GPIO3</text>
<text x="167" y="100.1">8 RED</text>
<text x="167" y="100.1">8</text>
<text x="181" y="101.2">R14</text>
<text x="181" y="96.1">R13</text>
<text x="186.1" y="96.1">1k</text>
<text x="186.2" y="101.2">2k8</text>
<text x="191.1" y="99.7">2</text>
<text x="194.2" y="99.9">R</text>
<text x="201.2" y="98.6">+3V3</text>
<text x="229.8" y="97.3">GND</text>
<text x="256.5" y="101.2">+3V3</text>
<text x="29" y="106.7" transform="rotate(-90 29 106.7)">S1</text>
<text x="30" y="102.4" transform="rotate(-90 30 102.4)">SHIELD</text>
<text x="36.6" y="106.6" transform="rotate(-90 36.6 106.6)">A1</text>
<text x="37.7" y="102.4" transform="rotate(-90 37.7 102.4)">GND</text>
<text x="38.2" y="105">USB</text>
<text x="43.1" y="105">Type</text>
<text x="48.3" y="105">C</text>
<text x="128.8" y="102.4">XTAL_32K_N</text>
<text x="159.7" y="103.7">U0TXD</text>
<text x="161.4" y="106.2">MTDI</text>
<text x="166.4" y="105.2">10 ~{INT}</text>
<text x="166.4" y="102.6">28 GREEN</text>
<text x="166.4" y="105.2">10</text>
<text x="166.4" y="102.6">28</text>
<text x="181" y="106.2">R15</text>
<text x="186.2" y="106.2">1k5</text>
<text x="191.1" y="104.8">3</text>
<text x="194.2" y="105">G</text>
<text x="201.3" y="104.8">1</text>
<text x="215.8" y="107.5">+3V3</text>
<text x="233.6" y="105.2">1</text>
<text x="235.5" y="102.4">U5</text>
<text x="236.1" y="106.2">SDA</text>
<text x="246.6" y="106.2">VDD</text>
<text x="251.4" y="105.2">5</text>
<text x="21.2" y="108.9">SHIELD</text>
<text x="125.7" y="112.8">29</text>
<text x="128.8" y="113.9">XTAL_N</text>
<text x="191.1" y="109.9">4</text>
<text x="194.2" y="110.1">B</text>
<text x="233.6" y="110.2">8</text>
<text x="236.1" y="111.3">SCL</text>
<text x="247.6" y="111.3">NC</text>
<text x="251.4" y="110.2">7</text>
<text x="262.9" y="113.9">C18</text>
<text x="18.7" y="116.4">10nF</text>
<text x="20.9" y="114.5">C1</text>
<text x="33.7" y="114.5">R1</text>
<text x="33.7" y="116.4">1M</text>
<text x="103.6" y="118.3">Y1</text>
<text x="117.4" y="118.9">R7</text>
<text x="220.4" y="115.8">R16</text>
<text x="220.4" y="117.7">10k</text>
<text x="233.6" y="115.3">2</text>
<text x="236.1" y="116.4">CLKOUT</text>
<text x="247.6" y="116.4">NC</text>
<text x="251.4" y="115.3">4</text>
<text x="262.9" y="115.8">100nF</text>
<text x="101.5" y="120.2">40MHZ</text>
<text x="116.8" y="121.5">22R</text>
<text x="125.7" y="122.9">30</text>
<text x="128.8" y="124">XTAL_P</text>
<text x="160.1" y="121.5">GPIO2</text>
<text x="160.7" y="124">MTMS</text>
<text x="167" y="120.4">6 SDA</text>
<text x="167" y="122.9">9 SCL</text>
<text x="167" y="120.4">6</text>
<text x="167" y="122.9">9</text>
<text x="233.6" y="120.4">6</text>
<text x="235.6" y="125.3">RV-4162</text>
<text x="236.1" y="121.5">~{INT}</text>
<text x="246.7" y="121.5">VSS</text>
<text x="251.4" y="120.4">3</text>
<text x="27.2" y="126.6">GND</text>
<text x="89.8" y="130.4">10pF</text>
<text x="90.8" y="128.5">C13</text>
<text x="114.9" y="128.5">C14</text>
<text x="114.9" y="130.4">10pF</text>
<text x="157.8" y="131.6">CHIP_EN</text>
<text x="167" y="130.6">7 CHIP_EN</text>
<text x="167" y="130.6">7</text>
<text x="180.9" y="131">+3V3</text>
<text x="257.7" y="126.6">GND</text>
<text x="10.3" y="135.8">C</text>
<text x="125.7" y="133.1">33</text>
<text x="128.3" y="138">ESP32-C3FN4</text>
<text x="128.8" y="134.2">GND</text>
<text x="160.1" y="134.2">GPIO9</text>
<text x="166.4" y="133.1">15 GIPO9</text>
<text x="166.4" y="133.1">15</text>
<text x="209.5" y="133.5">+3V3</text>
<text x="215.8" y="133.5">+3V3</text>
<text x="228.5" y="137.4">+3V3</text>
<text x="269.2" y="137.4">+3V3</text>
<text x="285.3" y="135.8">C</text>
<text x="26.8" y="143.1">J2</text>
<text x="102.8" y="139.3">GND</text>
<text x="122.5" y="139.3">GND</text>
<text x="185.4" y="139.3">R19</text>
<text x="185.4" y="141.2">10k</text>
<text x="207.6" y="141.8">R17</text>
<text x="207.9" y="143.7">10k</text>
<text x="220.4" y="141.8">R18</text>
<text x="220.4" y="143.7">10k</text>
<text x="233.6" y="141.4">2</text>
<text x="235.6" y="138.6">U6</text>
<text x="236.1" y="142.4">CSB</text>
<text x="246.6" y="142.4">VDD</text>
<text x="251.4" y="141.4">8</text>
<text x="34.9" y="144.5">1</text>
<text x="34.9" y="147.1">2</text>
<text x="233.6" y="146.4">3</text>
<text x="236.1" y="147.5">SDI</text>
<text x="244.6" y="147.5">VDDIO</text>
<text x="251.4" y="146.4">6</text>
<text x="262.9" y="149.4">C19</text>
<text x="275.6" y="149.4">C20</text>
<text x="37.4" y="153.2">GND</text>
<text x="136.5" y="153.3">~{INT}</text>
<text x="145.4" y="151.3">D2</text>
<text x="169.5" y="152.6">SW1</text>
<text x="187.3" y="152">C21</text>
<text x="187.3" y="153.9">100nF</text>
<text x="233.6" y="151.5">4</text>
<text x="236.1" y="152.6">SCK</text>
<text x="246.3" y="152.6">GND</text>
<text x="251.4" y="151.5">7</text>
<text x="262.9" y="151.3">100nF</text>
<text x="275.6" y="151.3">100nF</text>
<text x="139.1" y="157.7">CDBQR0130L-HF</text>
<text x="163.1" y="161.5">+3V3</text>
<text x="233.6" y="156.6">5</text>
<text x="235.6" y="161.5">BME680</text>
<text x="236.1" y="157.7">SDO</text>
<text x="246.3" y="157.7">GND</text>
<text x="251.4" y="156.6">1</text>
<text x="29.2" y="164">VBUS</text>
<text x="46.9" y="165.3">U3</text>
<text x="93.5" y="164">+BATT</text>
<text x="111.7" y="165.3">U4</text>
<text x="133.9" y="164">+3V3</text>
<text x="182.2" y="164">GND</text>
<text x="229.8" y="162.8">GND</text>
<text x="270.4" y="162.8">GND</text>
<text x="17.7" y="169.7">PWR_FLAG</text>
<text x="45.1" y="168">4</text>
<text x="47.5" y="169.1">V_{DD}</text>
<text x="59.1" y="169.1">V_{BAT}</text>
<text x="64.1" y="168">3</text>
<text x="76.8" y="173.5">R5</text>
<text x="109.8" y="168">1</text>
<text x="112.3" y="169.1">VIN</text>
<text x="122.9" y="169.1">VOUT</text>
<text x="128.9" y="168">5</text>
<text x="167.6" y="169.7">R20</text>
<text x="167.6" y="171.6">10k</text>
<text x="34.9" y="178.6">C2</text>
<text x="57.7" y="179.3">PROG</text>
<text x="64.1" y="178.2">5 PROG</text>
<text x="76.8" y="175.5">1M</text>
<text x="79.1" y="178.1">BAT_VOLTAGE</text>
<text x="99.7" y="178.6">C4</text>
<text x="109.8" y="178.2">3</text>
<text x="112.3" y="179.3">EN</text>
<text x="140.3" y="178.6">C5</text>
<text x="10.3" y="185.8">D</text>
<text x="68.6" y="183.7">R4</text>
<text x="68.6" y="185.6">10k</text>
<text x="76.8" y="183.7">R6</text>
<text x="76.8" y="185.6">1M</text>
<text x="88.3" y="183.7">C3</text>
<text x="88.3" y="185.6">100nF</text>
<text x="151.7" y="183.1">SW2</text>
<text x="169.6" y="182.4">C22</text>
<text x="169.6" y="184.3">100nF</text>
<text x="285.3" y="185.8">D</text>
<text x="17.7" y="190.1">PWR_FLAG</text>
<text x="34.9" y="188.2">CH_STATE 1</text>
<text x="47.5" y="189.4">STAT</text>
<text x="59.8" y="189.4">V_{SS}</text>
<text x="64.1" y="188.3">2</text>
<text x="109.8" y="188.3">2</text>
<text x="112.3" y="189.4">GND</text>
<text x="125" y="189.4">NC</text>
<text x="128.9" y="188.3">4</text>
<text x="29.8" y="194.5">GND</text>
<text x="46.8" y="193.2">MCP73832-2-OT</text>
<text x="94.5" y="194.5">GND</text>
<text x="112.7" y="193.2">RT9080-33GJ5</text>
<text x="135.2" y="194.5">GND</text>
<text x="164.4" y="194.5">GND</text>
<text x="35" y="199.8">1</text>
<text x="85" y="199.8">2</text>
<text x="135" y="199.8">3</text>
<text x="185" y="199.8">4</text>
<text x="235" y="199.8">5</text>
<text x="285" y="199.8">6</text>
</g>
<g font-size="1.4">
<text x="139.2" y="143.8">Populate</text>
<text x="146.8" y="143.8">for</text>
<text x="149.8" y="143.8">deep</text>
<text x="139.2" y="145.4">sleep</text>
<text x="139.2" y="147">via</text>
<text x="142.3" y="147">SELECT</text>
<text x="144.1" y="145.4">wakeup</text>
</g>
</svg>
